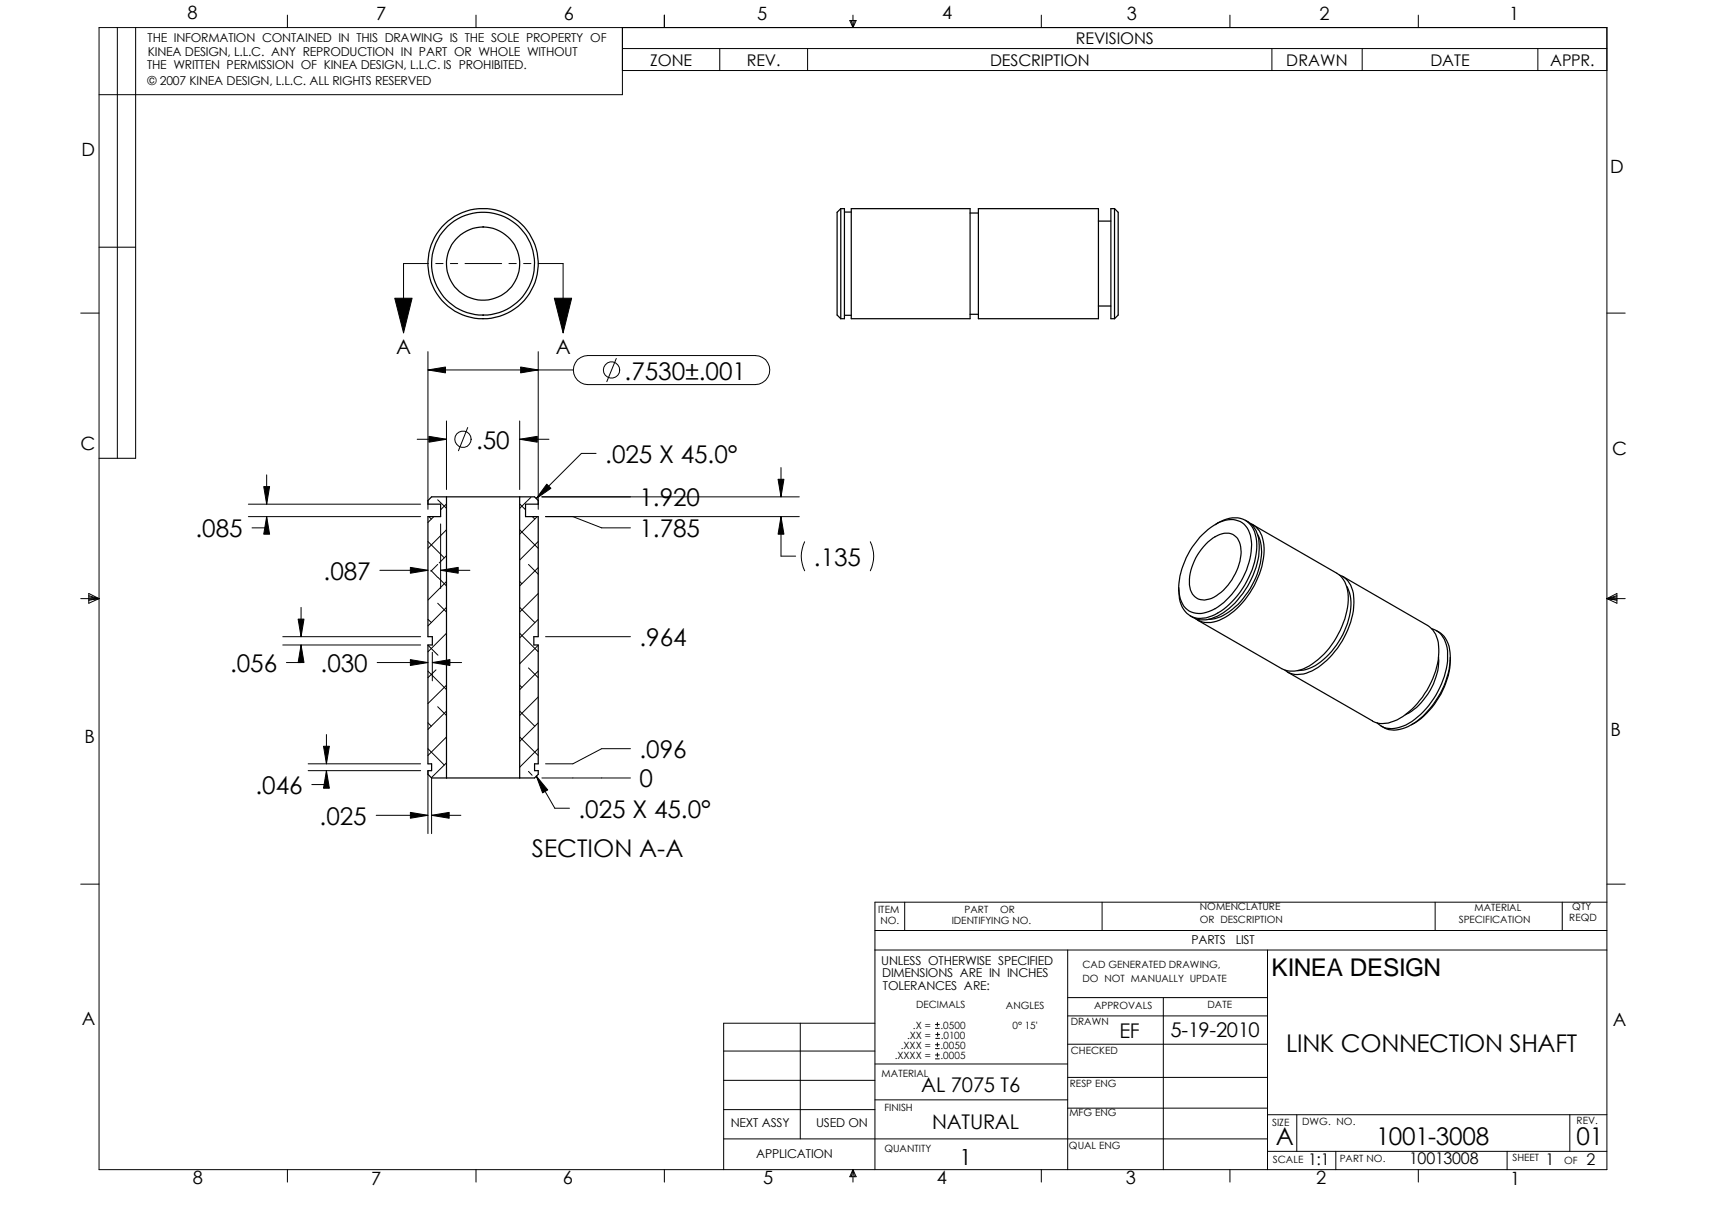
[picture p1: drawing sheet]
<svg xmlns="http://www.w3.org/2000/svg" width="297mm" height="210mm" viewBox="0 0 297 210" stroke-linecap="round" stroke-linejoin="round" font-family="sans-serif">
<g fill="none" stroke="#000" stroke-width=".17">
<path d="M17.2 4.8h261.6v198.1h-261.6zM20.4 4.8v74.7M23.5 4.8v74.7h-6.3M49.9 2.6v2.2M82.6 2.6v2.2M108 4.8v11.6h-90.8M108 12.2h170.8M108 8.4h170.8M115.3 2.6v2.2M124.9 8.4v3.8M140.1 8.4v3.8M147.4 3.6h1.1l-.5 1.2z"/>
<path d="M147.7 3.6l.3 1.2M148 2.6v2.2M148.2 3.6l-.2 1.2M180.7 2.6v2.2M213.4 2.6v2.2M220.7 8.4v3.8M236.3 8.4v3.8M246.1 2.6v2.2M266.8 8.4v3.8M14 54.3h3.2M17.2 42.9h6.3M68.5 51.7h3l-1.5 6z"/>
<path d="M74.3 45.7h-4.3v12M75.6 45.7h1.3M78.1 45.7h1.3M80.7 45.7h6.3M88.3 45.7h1.3M90.8 45.7h1.3M93.4 45.7h4.3v12M96.2 51.7h3l-1.5 6zM278.8 54.3h3.2M72.4 76.2h5.1M74.2 64.2l3.1-.5v1zM74.2 64.2h25.3"/>
<path d="M74.2 61v27.3M74.4 75.7l3.1 .5-3.1 .5zM77.5 73v11.9M81.1 74.2l-1.6 4M90.2 76.2l3-.5v1zM90.2 73v11.9M90.2 76.2h5M90.3 63.7l3.1 .5-3.1 .5zM93.4 61v27.3M100.2 62.4l1.1-.6 .7-.1h29a2.52 2.52 0 0 1 2.6 2.5 2.52 2.52 0 0 1-2.6 2.5h-29a2.54 2.54 0 0 1-2.3-1.6 2.54 2.54 0 0 1 .5-2.7zM103.4 78.7h-2.5l-7.9 7.8M106.9 62.2l-1.6 4"/>
<path d="M43.1 89.6h29.9M43.1 87.5h29.9M45.8 84.4h1l-.5 3.1zM46.3 89.6l.5 3.1h-1zM46.3 89.6v2h-2.6M46.3 82.4v5.1M65.9 98.9h8.3M71.2 98.4l3 .5-3 .5zM74.2 93.9l2.9 2.9M74.4 89.6l.4 .4M74.8 98.9l1.1 1.3M75.3 89.6l-1.1 1"/>
<path d="M75.9 97.9l-1.1 1.2M75.9 86.7l1.6 1.5M76.5 98.9l3-.5v1zM76.5 98.9h5M76.5 90.9v11.2M77.5 87.4l-1 1M77.5 91.9l-3.3 3.2M77.5 96.4l-1.3 1.3M90.2 91.9l3.2 3.2M90.2 87.4l1 1M91.7 97.9l1.7 1.7M92.1 86.3l-1.9 1.9"/>
<path d="M92.4 89.6l.4 .4M93.2 89.6l-3 3.1M93.4 93.9l-3.2 3.3M93.4 98.5l-3.2 3.1M94 86.2h44.7M94.7 89.6h44M94.9 84l.7 .7-2.6 1.8zM99.4 89.6l5 2h5M135 83.1h1l-.5 3.1zM135.5 89.6l.5 3.1h-1zM135.5 89.6v6.9h2.5M135.5 81.1v5.1"/>
<path d="M139.6 94a5.6 5.6 0 0 0 0 5M151 94a5.6 5.6 0 0 1 0 5M14 103.8h3.2M15.4 103.5l1.8 .3M15.4 103.3l1.8 .5M15.4 103l1.8 .8-1.8 .8zM17.2 103.8l-1.8 .3M49.1 110.4h23.9M49.1 111.9h23.9M51.7 107.4h1l-.5 3zM52.2 111.9l.5 3h-1zM52.2 111.9v3h-2.5"/>
<path d="M52.2 105.4v5M65.4 114.9h8.8M71.2 114.4l3 .5-3 .5zM74.2 111.9l1.8 1.8M74.2 116.4l3.3 3.2M74.2 107.4l.6 .6M75 114.9l3.1-.5v1zM75 113.2v4.9M75 114.9h5.1M75.6 116.2l-1.4 1.4M75.9 104.6l1.6 1.6M76 100.2l1.5 1.4"/>
<path d="M77.5 109.9l-3.3 3.2M77.5 100.9l-3.3 3.2M77.5 105.4l-3.3 3.2M77.5 118.9l-3.3 3.1M90.2 118.9l.3 .4M90.2 109.9l3.2 3.2M90.2 105.4l2.6 2.6M90.2 100.9l.3 .4M91.7 115.9l1.7 1.7M93.4 103l-3.2 3.2M93.4 107.4l-3.2 3.3M93.4 111.9l-3.2 3.2"/>
<path d="M93.4 116.4l-3.2 3.2M94.7 110.4h14.7M278.8 103.8l1.7 .3M278.8 103.8l1.7-.8v1.6zM278.8 103.8h3.2M280.5 103.5l-1.7 .3M280.5 103.3l-1.7 .5M53.5 132.5h19.5M53.5 133.7h19.5M56.1 129.5h1l-.5 3zM56.6 133.7l.5 3h-1zM56.6 133.7v2.4h-2.5"/>
<path d="M56.6 127.4v5.1M74.2 129.9l2.9 2.8M74.2 125.4l.6 .6M74.2 133.8v10.8M74.9 135v9.6M75.9 122.6l1.6 1.5M77.5 127.8l-3.3 3.3M77.5 123.4l-3.3 3.1M77.5 132.3l-2.7 2.6M90.2 127.8l3.2 3.3M90.2 123.4l2.6 2.6M91.7 133.8l.6 .7"/>
<path d="M93 134.6l2 2.4-.9 .5zM93 134.6l3.3 5.6h2.5M93.4 120.9l-3.2 3.2M93.4 125.4l-3.2 3.2M93.4 129.9l-3.2 3.2M94 135h15.4M109.4 129.9h-5l-5 2.6h-4.7M14 153.4h3.2M65.3 141.4h8.9M71.2 140.9l3 .5-3 .5zM74.9 141.4l3-.5v1zM74.9 141.4h5.1"/>
<path d="M157 156.5v4.9M191.2 156.5v4.9M249 156.5v4.9M271.1 156.5v4.9M278.8 153.4h3.2M278.8 156.5h-127v46.4M138.8 177.5v20.1M151.8 161.4h127M151.8 177.5h-26.2v25.4M151.8 164.8h127M162.3 178.4h.7M162.3 177.7h.7"/>
<path d="M162.3 179.5h.7M162.6 177.4v.7M162.7 179.1v.7M185.2 173.1h34.7M185.2 176.2h34.7M185.2 164.8v38.1M201.8 173.1v29.8M219.9 164.8v38.1M125.6 192.5h26.2M125.6 187.4h26.2M125.6 182.3h26.2M125.6 197.6h94.3"/>
<path d="M151.8 184.6h33.4M151.8 190.8h33.4M162.3 183.7h.7M162.3 183h.7M162.3 181.9h.7M162.3 181.2h.7M162.3 180.1h.7M162.6 180.9v.7M162.6 182.7v.6M185.2 186.9h34.7M185.2 192.2h34.7M185.2 181.1h34.7"/>
<path d="M219.9 193.4h58.9M219.9 199.7h58.9M225 193.4v6.3M231.8 199.7v3.2M261.5 199.7v3.2M272.4 193.4v6.3M49.9 202.9v2.2M82.6 202.9v2.2M115.3 202.9v2.2M148 202.9v2.2M148 202.9l.2 1.2M148 202.9l-.3 1.2"/>
<path d="M148 202.9l.5 1.2h-1.1zM180.7 202.9v2.2M213.4 202.9v2.2M246.1 202.9v2.2"/>
<circle cx="80.3" cy="76.2" r="1.41"/>
<circle cx="106.1" cy="64.2" r="1.41"/>
</g>
<g fill="none" stroke="#000" stroke-width=".21">
<path d="M145.9 36.2v19.1M145.9 36.2h.6v19.1h-.6M145.9 36.2l-.7 .6v17.9l.7 .6M146.5 36.8h1.2M147.7 36.2h20.6v19.1h-20.6zM168.3 37h1.5M169.8 36.2h20.8v19.1h-20.8zM190.6 38.4h2.1M193.4 36.2l.6 .6v17.9l-.6 .6M193.4 36.2v19.1M193.4 36.2h-.7v19.1h.7M146.5 54.7h1.2"/>
<path d="M168.3 54.5h1.5M190.6 53.1h2.1M74.2 86.8l.7-.6h17.8l.7 .6v.7h-2.2v2.1h2.2v20.8h-.8v1.5h.8v20.6h-.7v1.2h.7v.6l-.7 .7h-17.8l-.7-.7v-.6h.7v-1.2h-.7v-20.6h.8v-1.5h-.8v-20.8h2.3v-2.1h-2.3zM77.5 86.2v48.8M90.2 86.2v48.8M208.1 93.2a8.6 8.6 0 0 1 5.4-3.1 3.4 3.4 0 0 1 3.5 3.3 12.5 12.5 0 0 1-2.8 9.1 8.5 8.5 0 0 1-6.3 3.9 3.5 3.5 0 0 1-3.3-3.5 12.8 12.8 0 0 1 3.1-9.1zM209.2 94.4a5.4 5.4 0 0 1 4-1.9 2.62 2.62 0 0 1 2.1 2.8 9.8 9.8 0 0 1-5.1 8.5 2.55 2.55 0 0 1-3.5-1.1 7.2 7.2 0 0 1 .8-5.9l.9-1.5zM210.9 91a4.9 4.9 0 0 1 5.4-.6 5.3 5.3 0 0 1 1.7 5.1 15 15 0 0 1-7.2 11.1 4.3 4.3 0 0 1-4.9-.2 5.7 5.7 0 0 1-1.4-4.5M216.1 90.3a4.5 4.5 0 0 1 2.4 4.3 14.6 14.6 0 0 1-7.3 12.3 4.2 4.2 0 0 1-4.7-.1M216.9 90.8a4 4 0 0 1 2.4 3.7 14.4 14.4 0 0 1-7.3 12.9 4.1 4.1 0 0 1-4.6-.1M217.3 91l14.6 8.4a5.3 5.3 0 0 1 2 5.3 14.7 14.7 0 0 1-7.8 11.3 4.2 4.2 0 0 1-3.7 0l-14.6-8.4M218.2 92.7a8 8 0 0 1 .2 6.2 13 13 0 0 1-7.1 8.2l-1.7 .3"/>
<path d="M232.4 99.7a4.3 4.3 0 0 1 2.5 4.4 14.6 14.6 0 0 1-7.2 12.3 4.4 4.4 0 0 1-4.8-.2M233 100l14.7 8.5a5.3 5.3 0 0 1 1.9 5.3 15.1 15.1 0 0 1-7.2 11.1 4.4 4.4 0 0 1-4.3 .2l-14.7-8.5M233.6 101.7a7.7 7.7 0 0 1 .2 6.4 13 13 0 0 1-6.6 7.9l-1 .2-1 .1M248.4 109.1a3.8 3.8 0 0 1 2.7 3.3 13.3 13.3 0 0 1-2.8 9.4 10.7 10.7 0 0 1-5.9 4.5 3.4 3.4 0 0 1-3.5-.9M249.2 109.4a4.8 4.8 0 0 1 2.4 4.9 14.9 14.9 0 0 1-7.3 11.7 4.4 4.4 0 0 1-4.7-.1M249.6 114a11.1 11.1 0 0 1-5.8 10M251.6 114a13.6 13.6 0 0 1-6.7 11.7"/>
<circle cx="83.8" cy="45.7" r="9.6"/>
<circle cx="83.8" cy="45.7" r="8.9"/>
<circle cx="83.8" cy="45.7" r="6.3"/>
</g>
<g fill="#000">
<path d="M68.5 51.7h3l-1.5 6zM96.2 51.7h3l-1.5 6zM74.2 64.2l3.1-.5v1zM74.4 75.7l3.1 .5-3.1 .5zM90.2 76.2l3-.5v1zM90.3 63.7l3.1 .5-3.1 .5zM46.3 89.6l.5 3.1h-1zM45.8 84.4h1l-.5 3.1zM71.2 98.4l3 .5-3 .5zM76.5 98.9l3-.5v1zM94.9 84l.7 .7-2.6 1.8zM135 83.1h1l-.5 3.1z"/>
<path d="M135.5 89.6l.5 3.1h-1zM52.2 111.9l.5 3h-1zM51.7 107.4h1l-.5 3zM71.2 114.4l3 .5-3 .5zM75 114.9l3.1-.5v1zM56.6 133.7l.5 3h-1zM56.1 129.5h1l-.5 3zM93 134.6l2 2.4-.9 .5zM71.2 140.9l3 .5-3 .5zM74.9 141.4l3-.5v1z"/>
</g>
<g font-size="4.2">
<text x="108.4" y="65.9">.7530±.001</text>
<text x="82.6" y="77.9">.50</text>
<text x="105" y="80.3">.025 X 45.0°</text>
<text x="111" y="87.8">1.920</text>
<text x="33.9" y="93.2">.085</text>
<text x="111" y="93.2">1.785</text>
<text x="56.1" y="100.6">.087</text>
<text x="141.2" y="98.2">.135</text>
<text x="111" y="112.1">.964</text>
<text x="39.9" y="116.6">.056</text>
<text x="55.6" y="116.6">.030</text>
<text x="111" y="131.5">.096</text>
<text x="44.3" y="137.8">.046</text>
<text x="111" y="136.6">0</text>
<text x="55.5" y="143.1">.025</text>
<text x="100.4" y="141.9">.025 X 45.0°</text>
<text x="92.3" y="148.6">SECTION A-A</text>
<text x="220.6" y="169.3">KINEA DESIGN</text>
<text x="223.2" y="182.5">LINK CONNECTION SHAFT</text>
<text x="221.4" y="198.7">A</text>
<text x="238.8" y="198.6">1001-3008</text>
<text x="273.5" y="198.7">01</text>
</g>
<text font-size="3.9" x="166.5" y="202.1">1</text>
<g font-size="3.5">
<text x="68.7" y="61.4">A</text>
<text x="96.4" y="61.4">A</text>
<text x="203.1" y="179.8">5-19-2010</text>
<text x="194.2" y="180.1">EF</text>
<text x="159.8" y="189.5">AL 7075 T6</text>
<text x="161.7" y="195.8">NATURAL</text>
</g>
<g font-size="3.2">
<text x="32.5" y="3.3">8</text>
<text x="65.3" y="3.4">7</text>
<text x="97.8" y="3.4">6</text>
<text x="131.4" y="3.4">5</text>
<text x="163.4" y="3.3">4</text>
<text x="195.5" y="3.4">3</text>
<text x="228.9" y="3.6">2</text>
<text x="261.8" y="3.6">1</text>
<text x="14.1" y="27.1">D</text>
<text x="279.4" y="29.9">D</text>
<text x="14" y="78">C</text>
<text x="279.7" y="78.9">C</text>
<text x="14.6" y="128.9">B</text>
<text x="279.4" y="127.7">B</text>
<text x="14.2" y="177.8">A</text>
<text x="279.8" y="178">A</text>
<text x="33.5" y="205.4">8</text>
<text x="64.4" y="205.5">7</text>
<text x="97.7" y="205.4">6</text>
<text x="132.4" y="205.4">5</text>
<text x="162.6" y="205.4">4</text>
<text x="195.4" y="205.3">3</text>
<text x="228.4" y="205.4">2</text>
<text x="262" y="205.5">1</text>
</g>
<g font-size="2.8">
<text x="112.8" y="11.4">ZONE</text>
<text x="129.6" y="11.4">REV.</text>
<text x="171.8" y="11.4">DESCRIPTION</text>
<text x="186.7" y="7.7">REVISIONS</text>
<text x="223.2" y="11.4">DRAWN</text>
<text x="248.2" y="11.4">DATE</text>
<text x="268.9" y="11.4">APPR.</text>
<text x="227" y="202.1">1:1</text>
<text x="244.5" y="201.9">10013008</text>
<text x="268.2" y="202.1">1</text>
<text x="275.2" y="202.1">2</text>
</g>
<g font-size="2.1">
<text x="25.5" y="11.9">THE WRITTEN PERMISSION OF KINEA DESIGN, L.L.C. IS PROHIBITED.</text>
<text x="25.6" y="7.2">THE INFORMATION CONTAINED IN THIS DRAWING IS THE SOLE PROPERTY OF</text>
<text x="25.7" y="9.7">KINEA DESIGN, L.L.C. ANY REPRODUCTION IN PART OR WHOLE WITHOUT</text>
<text x="25.6" y="14.8">© 2007 KINEA DESIGN, L.L.C. ALL RIGHTS RESERVED</text>
<text x="152.9" y="167.3">UNLESS OTHERWISE SPECIFIED</text>
<text x="206.7" y="163.8">PARTS</text>
<text x="214.4" y="163.8">LIST</text>
<text x="153.1" y="169.5">DIMENSIONS ARE IN INCHES</text>
<text x="153.2" y="171.7">TOLERANCES ARE:</text>
<text x="126.8" y="195.5">NEXT ASSY</text>
<text x="141.6" y="195.5">USED ON</text>
<text x="131.2" y="200.8">APPLICATION</text>
</g>
<g font-size="1.7">
<text x="152.4" y="158.4">ITEM</text>
<text x="152.8" y="160.4">NO.</text>
<text x="165.1" y="160.3">IDENTIFYING NO.</text>
<text x="167.3" y="158.3">PART</text>
<text x="173.5" y="158.3">OR</text>
<text x="208.1" y="160.1">OR DESCRIPTION</text>
<text x="208.2" y="157.9">NOMENCLATURE</text>
<text x="253.1" y="160.1">SPECIFICATION</text>
<text x="255.8" y="158">MATERIAL</text>
<text x="272.3" y="159.9">REQD</text>
<text x="272.8" y="157.9">QTY</text>
<text x="187.8" y="167.9">CAD GENERATED DRAWING,</text>
<text x="187.8" y="170.4">DO NOT MANUALLY UPDATE</text>
<text x="158.4" y="178.4">.X =</text>
<text x="159" y="174.9">DECIMALS</text>
<text x="163.2" y="178.4">.0500</text>
<text x="174.5" y="175">ANGLES</text>
<text x="175.7" y="178.5">0° 15'</text>
<text x="185.8" y="177.8">DRAWN</text>
<text x="189.8" y="175.1">APPROVALS</text>
<text x="209.5" y="174.9">DATE</text>
<text x="155.2" y="183.7">.XXXX =</text>
<text x="156.3" y="181.9">.XXX =</text>
<text x="157.4" y="180.2">.XX =</text>
<text x="163.2" y="183.7">.0005</text>
<text x="163.2" y="181.9">.0050</text>
<text x="163.2" y="180.2">.0100</text>
<text x="185.8" y="182.9">CHECKED</text>
<text x="152.9" y="186.8">MATERIAL</text>
<text x="185.6" y="188.6">RESP ENG</text>
<text x="153.5" y="192.7">FINISH</text>
<text x="185.5" y="193.7">MFG ENG</text>
<text x="220.7" y="195.3">SIZE</text>
<text x="225.9" y="195.1">DWG. NO.</text>
<text x="273.6" y="194.9">REV.</text>
<text x="153.5" y="199.8">QUANTITY</text>
<text x="185.5" y="199.3">QUAL ENG</text>
<text x="220.8" y="201.7">SCALE</text>
<text x="232.4" y="201.5">PART NO.</text>
<text x="262.4" y="201.5">SHEET</text>
<text x="271.4" y="201.9">OF</text>
</g>
</svg>
